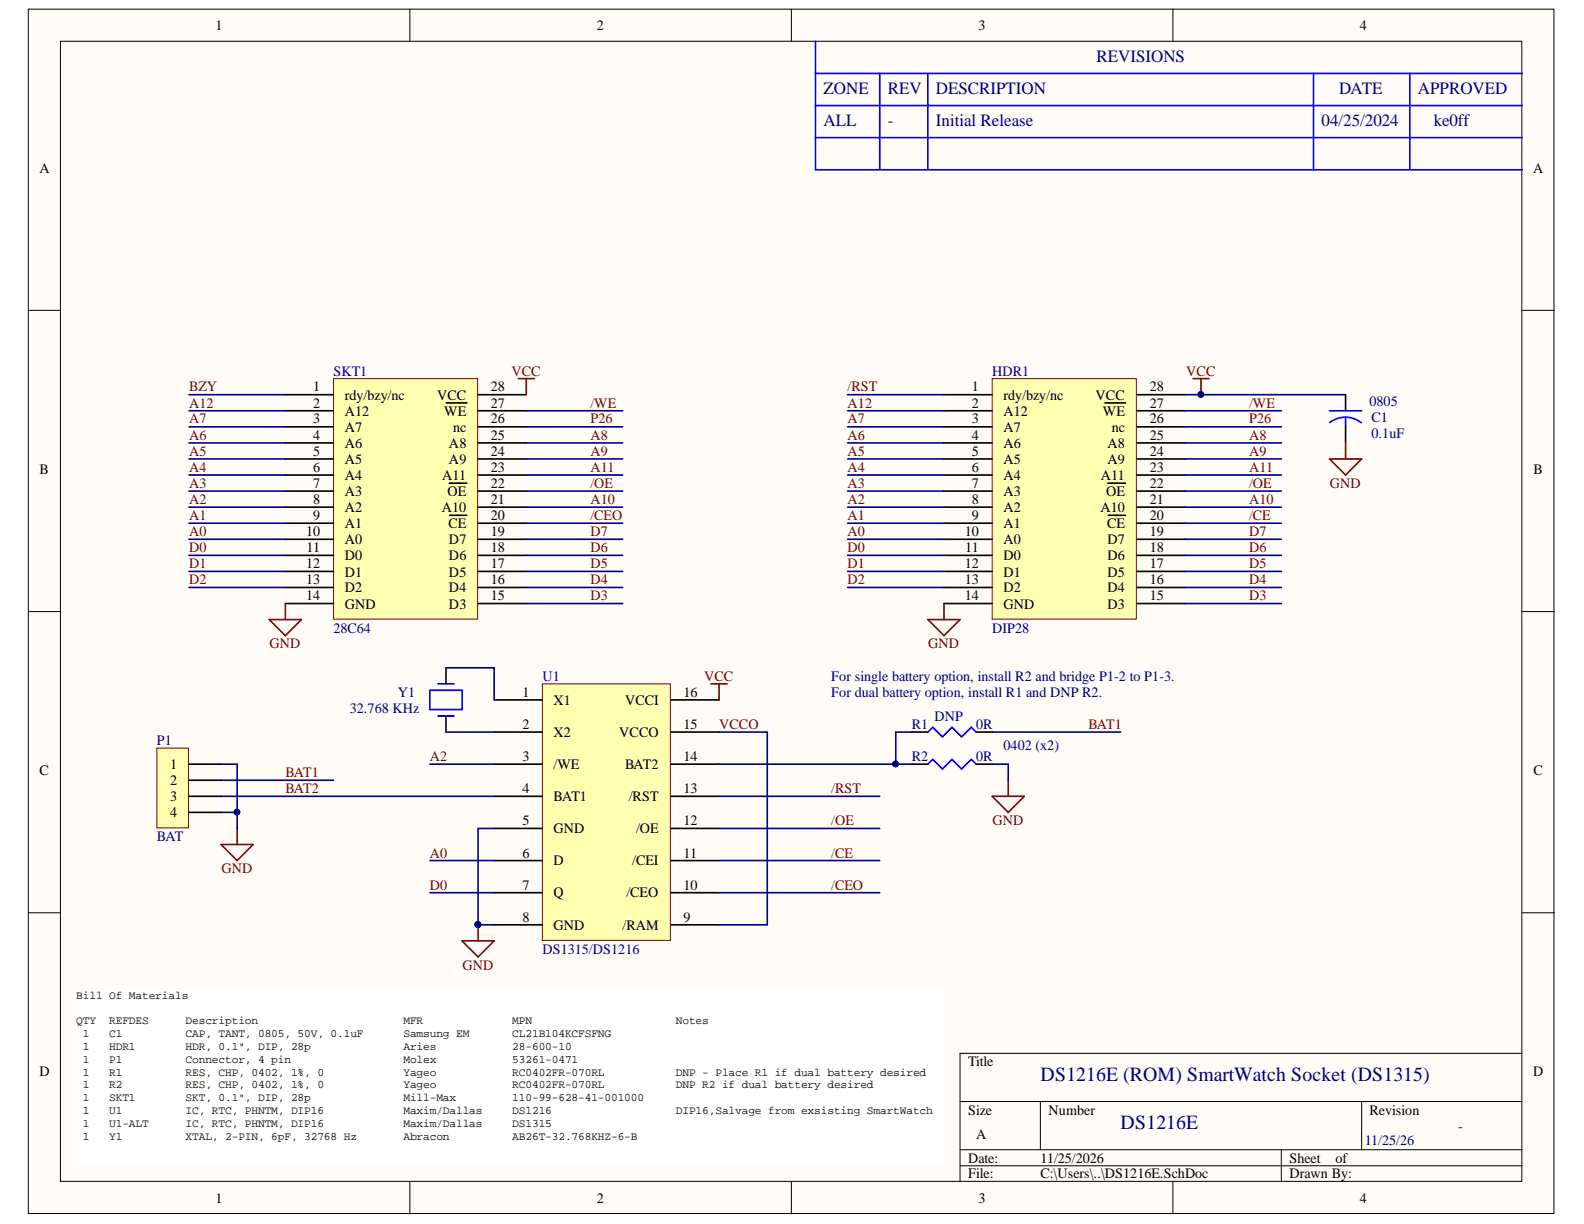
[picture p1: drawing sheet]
<svg xmlns="http://www.w3.org/2000/svg" width="279mm" height="216mm" viewBox="0 0 279 216" stroke-linecap="round" stroke-linejoin="round" font-family="sans-serif">
<g fill="#fffcf8" stroke="#000" stroke-width=".18">
<path d="M5 1.6h269.1v212.4h-269.1z"/>
<path d="M10.7 7.3h257.7v201.1h-257.7z"/>
</g>
<g fill="none" stroke="#000" stroke-width=".18">
<path d="M72.3 1.6v5.7M139.6 1.6v5.7M206.9 1.6v5.7M5 54.7h5.7M268.5 54.7h5.7M5 107.9h5.7M268.5 107.9h5.7M5 161h5.7M268.5 161h5.7M169.3 194.3h99.2M183.5 194.3v8.5M240.2 194.3v8.5"/>
<path d="M268.5 185.8h-99.2v22.7M72.3 208.5v5.6M139.6 208.5v5.6M169.3 202.8h99.2M169.3 205.6h99.2M206.9 208.5v5.6M226 202.8v5.7"/>
</g>
<path d="M210.4 66.8h2.9M211.8 66.8v2.8M237.3 78.1v2.9M234.5 81h5.7l-2.9 2.8zM163.7 109.3h5.6l-2.8 2.8zM166.5 106.5v2.8" fill="none" stroke="#800000" stroke-width=".29"/>
<circle cx="211.8" cy="69.6" r=".52" fill="#000080" stroke="#000080" stroke-width=".18"/>
<path d="M234.5 72.5h5.7M237.3 73.6l1.5 .2 1.3 .8M237.3 73.6l-1.4 .2-1.3 .7M237.3 73.6v1.7" fill="none" stroke="#00f" stroke-width=".29"/>
<path d="M237.3 69.6v2.9M237.3 75.3v2.8" fill="none" stroke="#000" stroke-width=".29"/>
<path d="M95.7 120.6h22.6v45.3h-22.6z" fill="#ffffb0" stroke="#800000" stroke-width=".18"/>
<g fill="none" stroke="#000" stroke-width=".29">
<path d="M87.2 123.5h8.5M87.2 129.1h8.5M87.2 134.8h8.5M118.3 123.5h8.5M118.3 129.1h8.5M118.3 134.8h8.5M87.2 151.8h8.5M87.2 146.1h8.5M87.2 157.5h8.5M87.2 140.5h8.5M118.3 151.8h8.5M118.3 146.1h8.5"/>
<path d="M118.3 157.5h8.5M118.3 140.5h8.5M87.2 163.1h8.5M118.3 163.1h8.5"/>
</g>
<path d="M175 66.8h25.4v42.4h-25.4z" fill="#ffffb0" stroke="#800000" stroke-width=".18"/>
<g fill="none" stroke="#000" stroke-width=".29">
<path d="M166.5 69.6h8.5M166.5 72.5h8.5M166.5 75.3h8.5M166.5 78.1h8.5M194.9 71.1h3.6M200.5 69.6h8.5M200.5 72.5h8.5M200.5 75.3h8.5M200.5 78.1h8.5M166.5 81h8.5M166.5 83.8h8.5M166.5 86.6h8.5"/>
<path d="M166.5 89.5h8.5M166.5 92.3h8.5M166.5 95.1h8.5M166.5 98h8.5M195.4 85.2h3.1M195.5 90.9h3M200.5 81h8.5M200.5 83.8h8.5M200.5 86.6h8.5M200.5 89.5h8.5M200.5 92.3h8.5M200.5 95.1h8.5"/>
<path d="M200.5 98h8.5M166.5 100.8h8.5M166.5 103.6h8.5M166.5 106.5h8.5M200.5 100.8h8.5M200.5 103.6h8.5M200.5 106.5h8.5"/>
</g>
<path d="M58.8 66.8h25.4v42.4h-25.4z" fill="#ffffb0" stroke="#800000" stroke-width=".18"/>
<g fill="none" stroke="#000" stroke-width=".29">
<path d="M50.3 69.6h8.5M50.3 72.5h8.5M50.3 75.3h8.5M50.3 78.1h8.5M78.7 71.1h3.6M84.3 69.6h8.5M84.3 72.5h8.5M84.3 75.3h8.5M84.3 78.1h8.5M50.3 81h8.5M50.3 83.8h8.5M50.3 86.6h8.5"/>
<path d="M50.3 89.5h8.5M50.3 92.3h8.5M50.3 95.1h8.5M50.3 98h8.5M79.2 85.2h3.1M79.3 90.9h3M84.3 81h8.5M84.3 83.8h8.5M84.3 86.6h8.5M84.3 89.5h8.5M84.3 92.3h8.5M84.3 95.1h8.5"/>
<path d="M84.3 98h8.5M50.3 100.8h8.5M50.3 103.6h8.5M50.3 106.5h8.5M78.7 117.8v2.8M84.3 100.8h8.5M84.3 103.6h8.5M84.3 106.5h8.5M78.7 126.3v2.8M160.8 129.1h2.9M160.8 134.8h2.9M172.2 129.1h2.8"/>
<path d="M172.2 134.8h2.8"/>
</g>
<path d="M91.4 66.8h2.9M92.8 66.8v2.8M47.5 109.3h5.7l-2.9 2.8zM50.3 106.5v2.8M125.4 120.6h2.9M126.8 120.6v2.9M177.8 137.6v2.9M39 149h5.7l-2.9 2.8zM41.8 146.1v2.9M175 140.5h5.7l-2.9 2.8zM81.5 166h5.7l-2.9 2.8zM84.3 163.1v2.9" fill="none" stroke="#800000" stroke-width=".29"/>
<g fill="#000080" stroke="#000080" stroke-width=".18">
<circle cx="84.3" cy="163.1" r=".52"/>
<circle cx="158" cy="134.8" r=".52"/>
<circle cx="41.8" cy="143.3" r=".52"/>
</g>
<g fill="none" stroke="#000080" stroke-width=".29">
<path d="M33.3 69.6h17M33.3 72.5h17M33.3 75.3h17M33.3 78.1h17M92.8 72.5h17M92.8 75.3h17M92.8 78.1h17M149.5 69.6h17M149.5 72.5h17M149.5 75.3h17M149.5 78.1h17M209 72.5h17"/>
<path d="M209 75.3h17M209 78.1h17M33.3 81h17M33.3 83.8h17M33.3 86.6h17M33.3 89.5h17M33.3 92.3h17M33.3 95.1h17M33.3 98h17M92.8 81h17M92.8 83.8h17M92.8 86.6h17"/>
<path d="M92.8 89.5h17M92.8 92.3h17M92.8 95.1h17M92.8 98h17M149.5 81h17M149.5 83.8h17M149.5 86.6h17M149.5 89.5h17M149.5 92.3h17M149.5 95.1h17M149.5 98h17M209 81h17"/>
<path d="M209 83.8h17M209 86.6h17M209 89.5h17M209 92.3h17M209 95.1h17M209 98h17M33.3 100.8h17M33.3 103.6h17M78.7 117.8h8.5v5.7M92.8 100.8h17M92.8 103.6h17M92.8 106.5h17"/>
<path d="M149.5 100.8h17M149.5 103.6h17M209 100.8h17M209 103.6h17M209 106.5h17M39 134.8h2.8v11.3M39 137.6h19.8M75.8 134.8h11.4M78.7 129.1h8.5M126.8 129.1h8.5v34h-8.5M126.8 134.8h34M160.8 129.1h-2.8v5.7"/>
<path d="M175 134.8h2.8v2.8M175 129.1h22.7M39 140.5h48.2M39 143.3h2.8M75.8 151.8h11.4M75.8 157.5h11.4M87.2 146.1h-2.9v17h2.9M126.8 151.8h28.4M126.8 157.5h28.4M126.8 146.1h28.4M126.8 140.5h28.4"/>
</g>
<path d="M75.8 121.8h5.7v3.4h-5.7zM77.2 126.3h2.9M77.2 120.6h2.9M163.7 129.1l.8-.8 1.7 1.7 1.7-1.7 1.7 1.7 1.7-1.7 .9 .8M163.7 134.8l.8-.9 1.7 1.7 1.7-1.7 1.7 1.7 1.7-1.7 .9 .9" fill="none" stroke="#00f" stroke-width=".29"/>
<path d="M27.7 132h5.5v14h-5.5z" fill="#ffffb0" stroke="#800000" stroke-width=".18"/>
<path d="M33.3 134.8h5.7M33.3 137.6h5.7M33.3 140.5h5.7M33.3 143.3h5.7" fill="none" stroke="#000" stroke-width=".29"/>
<path d="M13.5 174.5h152.9v31h-152.9z" fill="#fff" stroke="#fff" stroke-width=".18"/>
<path d="M209 69.6h28.3" fill="none" stroke="#000080" stroke-width=".29"/>
<path d="M143.8 7.3v17h124.7M143.8 18.6h124.7M143.8 12.9h124.7M155.2 12.9v17.1M163.7 12.9v17.1M231.7 12.9v17.1M248.7 12.9v17.1M143.8 24.3v5.7h124.7" fill="none" stroke="#00f" stroke-width=".29"/>
<g font-size="3.6" fill="#000080">
<text x="183.5" y="190.7">DS1216E (ROM) SmartWatch Socket (DS1315)</text>
<text x="197.7" y="199.2">DS1216E</text>
</g>
<g font-size="3" fill="#000080">
<text x="193.4" y="10.9">REVISIONS</text>
<text x="145.3" y="16.6">ZONE</text>
<text x="156.6" y="16.6">REV</text>
<text x="165.1" y="16.6">DESCRIPTION</text>
<text x="236.2" y="16.6">DATE</text>
<text x="250.1" y="16.6">APPROVED</text>
<text x="145.3" y="22.2">ALL</text>
<text x="156.6" y="22.2">-</text>
<text x="165.1" y="22.2">Initial Release</text>
<text x="233.1" y="22.2">04/25/2024</text>
<text x="252.9" y="22.2">ke0ff</text>
</g>
<g font-size="2.5">
<text x="38" y="5.3">1</text>
<text x="105.3" y="5.3">2</text>
<text x="172.6" y="5.3">3</text>
<text x="239.9" y="5.3">4</text>
<text x="6.9" y="30.5">A</text>
<text x="270.4" y="30.5">A</text>
<text x="55.3" y="69">1</text>
<text x="55.3" y="71.9">2</text>
<text x="60.8" y="70.5">rdy/bzy/nc</text>
<text x="77.1" y="70.5">VCC</text>
<text x="86.6" y="71.9">27</text>
<text x="86.6" y="69">28</text>
<text x="171.4" y="69">1</text>
<text x="171.4" y="71.9">2</text>
<text x="177" y="70.5">rdy/bzy/nc</text>
<text x="193.3" y="70.5">VCC</text>
<text x="202.8" y="71.9">27</text>
<text x="202.8" y="69">28</text>
<text x="55.3" y="74.7">3</text>
<text x="55.3" y="77.6">4</text>
<text x="60.8" y="73.3">A12</text>
<text x="60.8" y="76.1">A7</text>
<text x="78.4" y="73.3">WE</text>
<text x="80" y="76.1">nc</text>
<text x="86.6" y="77.6">25</text>
<text x="86.6" y="74.7">26</text>
<text x="171.4" y="74.7">3</text>
<text x="171.4" y="77.6">4</text>
<text x="177" y="73.3">A12</text>
<text x="177" y="76.1">A7</text>
<text x="194.5" y="73.3">WE</text>
<text x="196.1" y="76.1">nc</text>
<text x="202.8" y="77.6">25</text>
<text x="202.8" y="74.7">26</text>
<text x="6.9" y="83.6">B</text>
<text x="55.3" y="80.4">5</text>
<text x="55.3" y="83.2">6</text>
<text x="60.8" y="79">A6</text>
<text x="60.8" y="81.8">A5</text>
<text x="79.2" y="81.8">A9</text>
<text x="79.2" y="79">A8</text>
<text x="86.6" y="83.2">23</text>
<text x="86.6" y="80.4">24</text>
<text x="171.4" y="80.4">5</text>
<text x="171.4" y="83.2">6</text>
<text x="177" y="79">A6</text>
<text x="177" y="81.8">A5</text>
<text x="195.4" y="81.8">A9</text>
<text x="195.4" y="79">A8</text>
<text x="202.8" y="83.2">23</text>
<text x="202.8" y="80.4">24</text>
<text x="270.5" y="83.6">B</text>
<text x="55.3" y="86">7</text>
<text x="55.3" y="88.9">8</text>
<text x="60.8" y="84.7">A4</text>
<text x="60.8" y="87.5">A3</text>
<text x="78" y="84.7">A11</text>
<text x="78.9" y="87.5">OE</text>
<text x="86.6" y="88.9">21</text>
<text x="86.6" y="86">22</text>
<text x="171.4" y="86">7</text>
<text x="171.4" y="88.9">8</text>
<text x="177" y="84.7">A4</text>
<text x="177" y="87.5">A3</text>
<text x="194.2" y="84.7">A11</text>
<text x="195.1" y="87.5">OE</text>
<text x="202.8" y="88.9">21</text>
<text x="202.8" y="86">22</text>
<text x="54" y="94.6">10</text>
<text x="55.3" y="91.7">9</text>
<text x="60.8" y="90.4">A2</text>
<text x="60.8" y="93.1">A1</text>
<text x="77.9" y="90.4">A10</text>
<text x="79.1" y="93.1">CE</text>
<text x="86.6" y="94.6">19</text>
<text x="86.6" y="91.7">20</text>
<text x="170.2" y="94.6">10</text>
<text x="171.4" y="91.7">9</text>
<text x="177" y="90.4">A2</text>
<text x="177" y="93.1">A1</text>
<text x="194.1" y="90.4">A10</text>
<text x="195.3" y="93.1">CE</text>
<text x="202.8" y="94.6">19</text>
<text x="202.8" y="91.7">20</text>
<text x="54" y="100.3">12</text>
<text x="54.1" y="97.4">11</text>
<text x="60.8" y="96">A0</text>
<text x="60.8" y="98.8">D0</text>
<text x="60.8" y="101.7">D1</text>
<text x="79.2" y="101.7">D5</text>
<text x="79.2" y="98.8">D6</text>
<text x="79.2" y="96">D7</text>
<text x="86.6" y="100.3">17</text>
<text x="86.6" y="97.4">18</text>
<text x="170.2" y="100.3">12</text>
<text x="170.2" y="97.4">11</text>
<text x="177" y="96">A0</text>
<text x="177" y="98.8">D0</text>
<text x="177" y="101.7">D1</text>
<text x="195.4" y="101.7">D5</text>
<text x="195.4" y="98.8">D6</text>
<text x="195.4" y="96">D7</text>
<text x="202.8" y="100.3">17</text>
<text x="202.8" y="97.4">18</text>
<text x="54" y="103">13</text>
<text x="54" y="105.9">14</text>
<text x="60.8" y="104.5">D2</text>
<text x="60.8" y="107.4">GND</text>
<text x="79.2" y="107.4">D3</text>
<text x="79.2" y="104.5">D4</text>
<text x="86.6" y="105.9">15</text>
<text x="86.6" y="103">16</text>
<text x="170.2" y="103">13</text>
<text x="170.2" y="105.9">14</text>
<text x="177" y="104.5">D2</text>
<text x="177" y="107.4">GND</text>
<text x="195.4" y="107.4">D3</text>
<text x="195.4" y="104.5">D4</text>
<text x="202.8" y="105.9">15</text>
<text x="202.8" y="103">16</text>
<text x="92.1" y="122.9">1</text>
<text x="97.6" y="124.3">X1</text>
<text x="110.3" y="124.3">VCCI</text>
<text x="120.6" y="122.9">16</text>
<text x="92.1" y="128.6">2</text>
<text x="97.6" y="129.9">X2</text>
<text x="109.2" y="129.9">VCCO</text>
<text x="120.6" y="128.6">15</text>
<text x="6.9" y="136.7">C</text>
<text x="30" y="135.6">1</text>
<text x="92.1" y="134.3">3</text>
<text x="97.6" y="135.6">/WE</text>
<text x="110.3" y="135.6">BAT2</text>
<text x="120.6" y="134.3">14</text>
<text x="270.5" y="136.7">C</text>
<text x="30" y="138.5">2</text>
<text x="30" y="141.3">3</text>
<text x="92.1" y="139.9">4</text>
<text x="97.6" y="141.3">BAT1</text>
<text x="110.9" y="141.3">/RST</text>
<text x="120.6" y="139.9">13</text>
<text x="30" y="144.2">4</text>
<text x="92.1" y="145.6">5</text>
<text x="97.6" y="147">GND</text>
<text x="112.2" y="147">/OE</text>
<text x="120.6" y="145.6">12</text>
<text x="92.1" y="151.3">6</text>
<text x="97.6" y="152.6">D</text>
<text x="111.5" y="152.6">/CEI</text>
<text x="120.6" y="151.3">11</text>
<text x="92.1" y="156.9">7</text>
<text x="97.6" y="158.3">Q</text>
<text x="110.5" y="158.3">/CEO</text>
<text x="120.6" y="156.9">10</text>
<text x="92.1" y="162.6">8</text>
<text x="97.6" y="164">GND</text>
<text x="109.8" y="164">/RAM</text>
<text x="120.6" y="162.6">9</text>
<text x="6.9" y="189.9">D</text>
<text x="170.7" y="188.1">Title</text>
<text x="270.4" y="189.9">D</text>
<text x="170.7" y="196.6">Size</text>
<text x="185" y="196.6">Number</text>
<text x="241.6" y="196.6">Revision</text>
<text x="172.2" y="200.8">A</text>
<text x="170.7" y="205.1">Date:</text>
<text x="170.7" y="207.9">File:</text>
<text x="183.5" y="205.1">11/25/2026</text>
<text x="183.5" y="207.9">C:\Users\..\DS1216E.SchDoc</text>
<text x="227.4" y="205.1">Sheet</text>
<text x="227.4" y="207.9">Drawn By:</text>
<text x="235.6" y="205.1">of</text>
<text x="38" y="212.2">1</text>
<text x="105.3" y="212.2">2</text>
<text x="172.6" y="212.2">3</text>
<text x="239.9" y="212.2">4</text>
</g>
<g font-size="2.5" fill="#800000">
<text x="33.3" y="69">BZY</text>
<text x="33.3" y="71.9">A12</text>
<text x="90.2" y="66.2">VCC</text>
<text x="104.2" y="71.9">/WE</text>
<text x="149.5" y="69">/RST</text>
<text x="149.5" y="71.9">A12</text>
<text x="209.2" y="66.2">VCC</text>
<text x="220.3" y="71.9">/WE</text>
<text x="33.3" y="74.7">A7</text>
<text x="33.3" y="77.6">A6</text>
<text x="104.2" y="74.7">P26</text>
<text x="104.2" y="77.6">A8</text>
<text x="149.5" y="74.7">A7</text>
<text x="149.5" y="77.6">A6</text>
<text x="220.3" y="74.7">P26</text>
<text x="220.3" y="77.6">A8</text>
<text x="33.3" y="80.4">A5</text>
<text x="33.3" y="83.2">A4</text>
<text x="104.2" y="80.4">A9</text>
<text x="104.2" y="83.2">A11</text>
<text x="149.5" y="80.4">A5</text>
<text x="149.5" y="83.2">A4</text>
<text x="220.3" y="80.4">A9</text>
<text x="220.3" y="83.2">A11</text>
<text x="33.3" y="86">A3</text>
<text x="33.3" y="88.9">A2</text>
<text x="104.2" y="86">/OE</text>
<text x="104.2" y="88.9">A10</text>
<text x="149.5" y="86">A3</text>
<text x="149.5" y="88.9">A2</text>
<text x="220.3" y="86">/OE</text>
<text x="220.3" y="88.9">A10</text>
<text x="234.5" y="86">GND</text>
<text x="33.3" y="91.7">A1</text>
<text x="33.3" y="94.6">A0</text>
<text x="104.2" y="91.7">/CEO</text>
<text x="104.2" y="94.6">D7</text>
<text x="149.5" y="91.7">A1</text>
<text x="149.5" y="94.6">A0</text>
<text x="220.3" y="91.7">/CE</text>
<text x="220.3" y="94.6">D7</text>
<text x="33.3" y="97.4">D0</text>
<text x="33.3" y="100.3">D1</text>
<text x="104.2" y="97.4">D6</text>
<text x="104.2" y="100.3">D5</text>
<text x="149.5" y="97.4">D0</text>
<text x="149.5" y="100.3">D1</text>
<text x="220.3" y="97.4">D6</text>
<text x="220.3" y="100.3">D5</text>
<text x="33.3" y="103">D2</text>
<text x="104.2" y="103">D4</text>
<text x="104.2" y="105.9">D3</text>
<text x="149.5" y="103">D2</text>
<text x="220.3" y="103">D4</text>
<text x="220.3" y="105.9">D3</text>
<text x="47.6" y="114.4">GND</text>
<text x="163.7" y="114.4">GND</text>
<text x="124.2" y="120">VCC</text>
<text x="126.8" y="128.6">VCCO</text>
<text x="192" y="128.6">BAT1</text>
<text x="50.3" y="137.1">BAT1</text>
<text x="75.8" y="134.3">A2</text>
<text x="50.3" y="139.9">BAT2</text>
<text x="146.6" y="139.9">/RST</text>
<text x="146.6" y="145.6">/OE</text>
<text x="175.1" y="145.6">GND</text>
<text x="39.1" y="154.1">GND</text>
<text x="75.8" y="151.3">A0</text>
<text x="146.6" y="151.3">/CE</text>
<text x="75.8" y="156.9">D0</text>
<text x="146.6" y="156.9">/CEO</text>
<text x="81.6" y="171.1">GND</text>
</g>
<g font-size="2.5" fill="#000080">
<text x="58.8" y="66.2">SKT1</text>
<text x="175" y="66.2">HDR1</text>
<text x="241.6" y="71.7">0805</text>
<text x="241.9" y="74.4">C1</text>
<text x="241.9" y="77.3">0.1uF</text>
<text x="58.8" y="111.6">28C64</text>
<text x="175" y="111.6">DIP28</text>
<text x="61.7" y="125.7">32.768 KHz</text>
<text x="70.1" y="122.9">Y1</text>
<text x="95.7" y="120">U1</text>
<text x="146.6" y="120">For single battery option, install R2 and bridge P1-2 to P1-3.</text>
<text x="146.6" y="122.9">For dual battery option, install R1 and DNP R2.</text>
<text x="27.7" y="131.4">P1</text>
<text x="160.8" y="128.6">R1</text>
<text x="164.8" y="127.2">DNP</text>
<text x="172.2" y="128.6">0R</text>
<text x="160.8" y="134.3">R2</text>
<text x="172.2" y="134.3">0R</text>
<text x="177" y="132.2">0402 (x2)</text>
<text x="27.7" y="148.4">BAT</text>
<text x="95.7" y="168.3">DS1315/DS1216</text>
<text x="240.7" y="201.9">11/25/26</text>
<text x="257.2" y="199.4">-</text>
</g>
<g font-size="2">
<text x="13.5" y="176.1">Bill Of Materials</text>
<text x="13.5" y="180.6">QTY</text>
<text x="14.6" y="182.9">1</text>
<text x="14.6" y="185.2">1</text>
<text x="19.3" y="180.6">REFDES</text>
<text x="19.3" y="182.9">C1</text>
<text x="19.3" y="185.2">HDR1</text>
<text x="32.7" y="180.6">Description</text>
<text x="32.7" y="182.9">CAP, TANT, 0805, 50V, 0.1uF</text>
<text x="32.7" y="185.2">HDR, 0.1&quot;, DIP, 28p</text>
<text x="71.2" y="180.6">MFR</text>
<text x="71.2" y="182.9">Samsung EM</text>
<text x="71.2" y="185.2">Aries</text>
<text x="90.4" y="180.6">MPN</text>
<text x="90.4" y="182.9">CL21B104KCFSFNG</text>
<text x="90.4" y="185.2">28-600-10</text>
<text x="119.2" y="180.6">Notes</text>
<text x="14.6" y="187.5">1</text>
<text x="14.6" y="189.8">1</text>
<text x="14.6" y="192">1</text>
<text x="19.3" y="187.5">P1</text>
<text x="19.3" y="189.8">R1</text>
<text x="19.3" y="192">R2</text>
<text x="32.7" y="187.5">Connector, 4 pin</text>
<text x="32.7" y="189.8">RES, CHP, 0402, 1%, 0</text>
<text x="32.7" y="192">RES, CHP, 0402, 1%, 0</text>
<text x="71.2" y="187.5">Molex</text>
<text x="71.2" y="189.8">Yageo</text>
<text x="71.2" y="192">Yageo</text>
<text x="90.4" y="187.5">53261-0471</text>
<text x="90.4" y="189.8">RC0402FR-070RL</text>
<text x="90.4" y="192">RC0402FR-070RL</text>
<text x="119.2" y="189.8">DNP - Place R1 if dual battery desired</text>
<text x="119.2" y="192">DNP R2 if dual battery desired</text>
<text x="14.6" y="194.3">1</text>
<text x="14.6" y="196.5">1</text>
<text x="19.3" y="194.3">SKT1</text>
<text x="19.3" y="196.5">U1</text>
<text x="32.7" y="194.3">SKT, 0.1&quot;, DIP, 28p</text>
<text x="32.7" y="196.5">IC, RTC, PHNTM, DIP16</text>
<text x="71.2" y="194.3">Mill-Max</text>
<text x="71.2" y="196.5">Maxim/Dallas</text>
<text x="90.4" y="194.3">110-99-628-41-001000</text>
<text x="90.4" y="196.5">DS1216</text>
<text x="119.2" y="196.5">DIP16,Salvage from exsisting SmartWatch</text>
<text x="14.6" y="198.8">1</text>
<text x="14.6" y="201.1">1</text>
<text x="19.3" y="198.8">U1-ALT</text>
<text x="19.3" y="201.1">Y1</text>
<text x="32.7" y="198.8">IC, RTC, PHNTM, DIP16</text>
<text x="32.7" y="201.1">XTAL, 2-PIN, 6pF, 32768 Hz</text>
<text x="71.2" y="198.8">Maxim/Dallas</text>
<text x="71.2" y="201.1">Abracon</text>
<text x="90.4" y="198.8">DS1315</text>
<text x="90.4" y="201.1">AB26T-32.768KHZ-6-B</text>
</g>
</svg>
